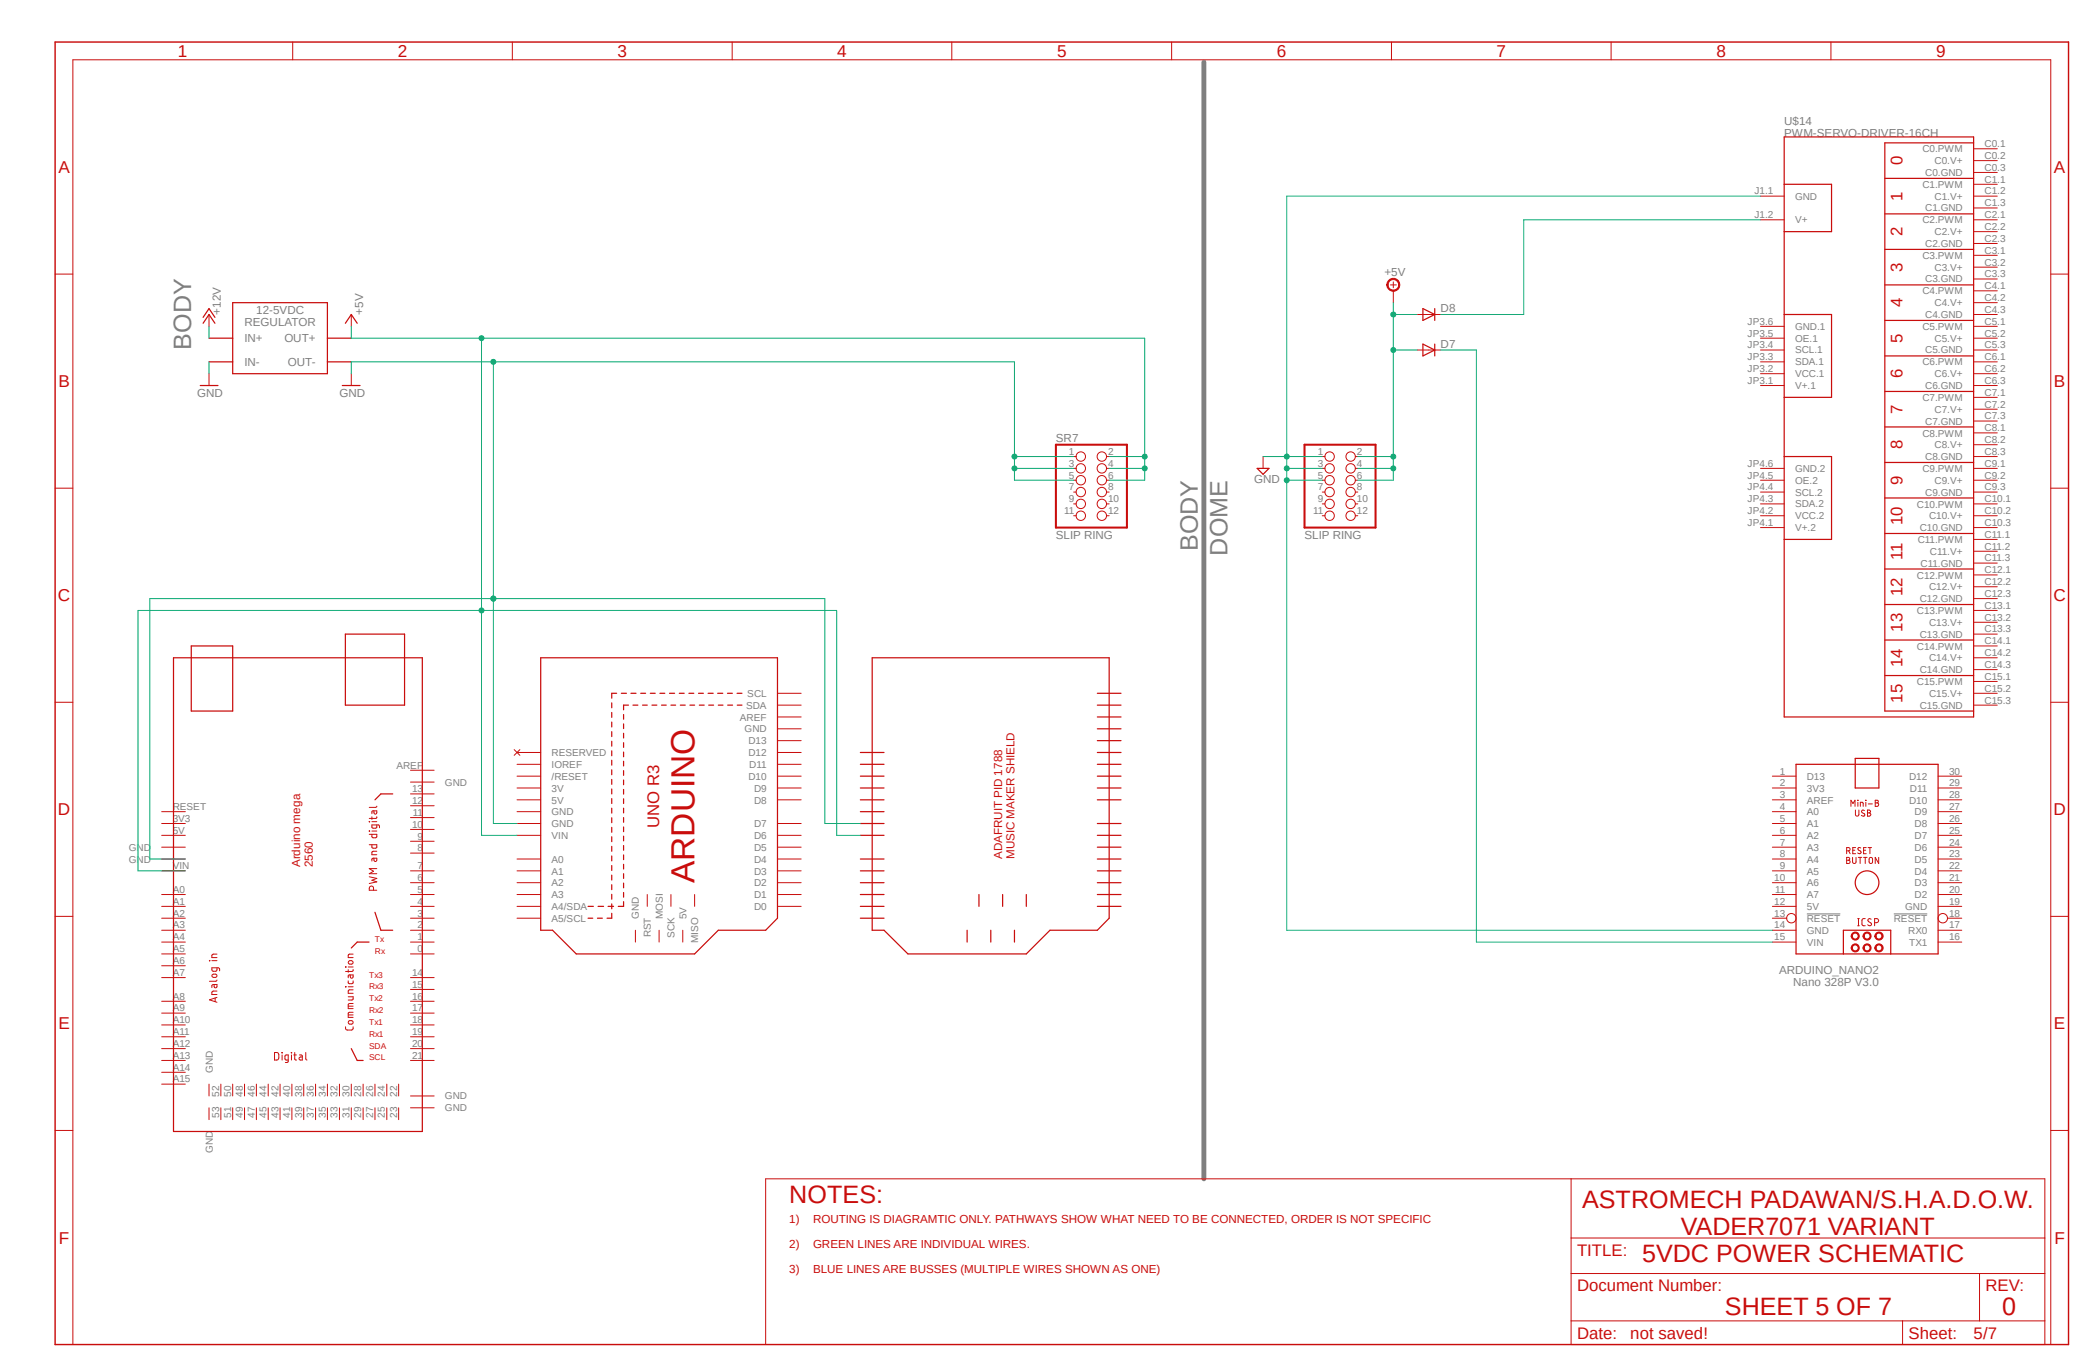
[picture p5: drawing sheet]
<svg xmlns="http://www.w3.org/2000/svg" width="432mm" height="279mm" viewBox="0 0 432 279" stroke-linecap="round" stroke-linejoin="round" font-family="sans-serif">
<path d="M10.9 8.4l418.4 271M429.3 8.4l-418.4 271" fill="none" stroke="#fff" stroke-width=".21"/>
<path d="M249.7 12.9v231.6" fill="none" stroke="#7f7f7f" stroke-width="1"/>
<path d="M374.7 189.6h7M392.8 189.6h6.9" fill="none" stroke="#7f7f7f" stroke-width=".21"/>
<g fill="none" stroke="#c90d0c" stroke-width=".25">
<path d="M43.3 70.1h5M43.3 75.1h5M48.3 62.8h19.6v14.7h-19.6zM67.9 70.1h5M67.9 75.1h5M180.9 136.4h49.1v54.1l-2.4 2.5h-9.8l-4.9 4.9h-24.6l-5-4.9h-2.4zM178.4 156.1h4.9M178.4 158.5h4.9M227.6 143.8h4.9M227.6 146.3h4.9M227.6 148.7h4.9M227.6 151.2h4.9"/>
<path d="M227.6 153.6h4.9M227.6 156.1h4.9M227.6 158.5h4.9M178.4 161h4.9M178.4 163.4h4.9M178.4 165.9h4.9M178.4 170.8h4.9M178.4 173.3h4.9M178.4 178.2h4.9M178.4 168.4h4.9M227.6 161h4.9M227.6 163.4h4.9"/>
<path d="M227.6 165.9h4.9M227.6 170.8h4.9M227.6 173.3h4.9M227.6 175.7h4.9M227.6 178.2h4.9M178.4 180.6h4.9M178.4 183.1h4.9M178.4 185.5h4.9M178.4 188h4.9M178.4 190.5h4.9M200.6 193v2.4M203 185.5v2.5"/>
<path d="M205.5 193v2.4M207.9 185.5v2.5M210.4 193v2.4M212.9 185.5v2.5M227.6 180.6h4.9M227.6 183.1h4.9M227.6 185.5h4.9M227.6 188h4.9"/>
</g>
<g fill="none" stroke="#c90d0c" stroke-width=".21">
<path d="M60.7 8.7v3.7M106.3 8.7v3.7M151.8 8.7v3.7M197.4 8.7v3.7M243 8.7v3.7M288.6 8.7v3.7M334.1 8.7v3.7M379.7 8.7v3.7M11.4 56.9h3.7M288.4 59.1h1.2M289 58.5v1.2M425.3 56.9h3.7"/>
<path d="M222.7 94.7h.5M222.7 97.2h.5M222.7 99.6h.5M229.5 94.7h.5M229.5 97.2h.5M229.5 99.6h.5M274.2 94.7h.6M274.2 97.2h.6M274.2 99.6h.6M281.1 94.7h.5M281.1 97.2h.5M281.1 99.6h.5"/>
<path d="M11.4 101.3h3.7M222.7 102.1h.5M222.7 104.5h.5M222.7 107h.5M229.5 102.1h.5M229.5 104.5h.5M229.5 107h.5M274.2 102.1h.6M274.2 104.5h.6M274.2 107h.6M281.1 102.1h.5M281.1 104.5h.5"/>
<path d="M281.1 107h.5M425.3 101.3h3.7M11.4 145.7h3.7M425.3 145.7h3.7M11.4 190.1h3.7M425.3 190.1h3.7M11.4 234.5h3.7M425.3 234.5h3.7M325.8 244.5v34.4h98.3v-34.4h-265.3v34.4M325.8 256.8h98.3M15.1 278.9v-266.5h410.2v266.5M325.8 264.2h98.3"/>
<path d="M325.8 274h98.3M394.6 274v4.9M410.5 264.2v9.8"/>
<circle cx="224.2" cy="99.6" r=".98"/>
<circle cx="224.2" cy="97.2" r=".98"/>
<circle cx="224.2" cy="94.7" r=".98"/>
<circle cx="228.5" cy="94.7" r=".98"/>
<circle cx="228.5" cy="99.6" r=".98"/>
<circle cx="228.5" cy="97.2" r=".98"/>
<circle cx="275.8" cy="97.2" r=".98"/>
<circle cx="275.8" cy="94.7" r=".98"/>
<circle cx="275.8" cy="99.6" r=".98"/>
<circle cx="280.1" cy="94.7" r=".98"/>
<circle cx="280.1" cy="99.6" r=".98"/>
<circle cx="280.1" cy="97.2" r=".98"/>
<circle cx="224.2" cy="102.1" r=".98"/>
<circle cx="224.2" cy="107" r=".98"/>
<circle cx="224.2" cy="104.5" r=".98"/>
<circle cx="228.5" cy="102.1" r=".98"/>
<circle cx="228.5" cy="104.5" r=".98"/>
<circle cx="228.5" cy="107" r=".98"/>
<circle cx="275.8" cy="104.5" r=".98"/>
<circle cx="275.8" cy="102.1" r=".98"/>
<circle cx="275.8" cy="107" r=".98"/>
<circle cx="280.1" cy="102.1" r=".98"/>
<circle cx="280.1" cy="104.5" r=".98"/>
<circle cx="280.1" cy="107" r=".98"/>
</g>
<path d="M11.4 8.7h417.6v270.2h-417.6z" fill="none" stroke="#c90d0c" stroke-width=".3"/>
<path d="M219 92.2h14.7v17.2h-14.7zM270.6 92.2h14.7v17.2h-14.7z" fill="none" stroke="#c90d0c" stroke-width=".42"/>
<path d="M288 58.2a1.35 1.35 0 0 1 2.1 .2 1.35 1.35 0 0 1-.8 2 1.35 1.35 0 0 1-1.7-1.3h.3a1.11 1.11 0 0 1 1.5-1.1 1.11 1.11 0 0 1 .4 1.8 1.11 1.11 0 0 1-1.8-.3l-.1-.4h-.3z" fill-rule="evenodd" fill="#c90d0c"/>
<g fill="none" stroke="#c90d0c" stroke-width=".21">
<path d="M409.3 30.9h4.9M409.3 33.3h4.9M409.3 35.8h4.9M409.3 38.2h4.9M288 58.2a1.35 1.35 0 0 1 2.1 .2 1.35 1.35 0 0 1-.8 2 1.35 1.35 0 0 1-1.7-1.3h.3a1.11 1.11 0 0 1 1.5-1.1 1.11 1.11 0 0 1 .4 1.8 1.11 1.11 0 0 1-1.8-.3l-.1-.4h-.3zM365.1 40.7h4.9M365.1 45.6h4.9M409.3 40.7h4.9M409.3 43.1h4.9M409.3 45.6h4.9M409.3 48h4.9M409.3 50.5h4.9"/>
<path d="M409.3 53h4.9M409.3 55.4h4.9M409.3 57.9h4.9M43.3 65.2v2.5M43.3 77.5v2.5M72.9 65.2v2.5M72.9 77.5v2.5M289 60.3v2.5M293.9 72.6h4.9M293.9 65.2h4.9M365.1 72.6h4.9M365.1 67.7h4.9"/>
<path d="M365.1 70.1h4.9M365.1 75.1h4.9M365.1 77.5h4.9M365.1 80h4.9M409.3 72.6h4.9M409.3 65.2h4.9M409.3 67.7h4.9M409.3 70.1h4.9M409.3 75.1h4.9M409.3 77.5h4.9M409.3 80h4.9M409.3 60.3h4.9"/>
<path d="M409.3 62.8h4.9M262 94.7v2.5M365.1 97.2h4.9M365.1 99.6h4.9M409.3 82.4h4.9M409.3 84.9h4.9M409.3 87.3h4.9M409.3 89.8h4.9M409.3 92.2h4.9M409.3 94.7h4.9M409.3 97.2h4.9M409.3 99.6h4.9"/>
<path d="M365.1 102.1h4.9M365.1 104.5h4.9M365.1 107h4.9M365.1 109.4h4.9M409.3 102.1h4.9M409.3 104.5h4.9M409.3 107h4.9M409.3 109.4h4.9M409.3 111.9h4.9M409.3 114.3h4.9M409.3 116.8h4.9M409.3 119.3h4.9"/>
<path d="M409.3 121.7h4.9M409.3 124.2h4.9M409.3 126.6h4.9M409.3 129.1h4.9M409.3 131.5h4.9M409.3 134h4.9M409.3 136.4h4.9M409.3 138.9h4.9M85.1 159.8h4.9M106.6 155.5l1.2 1.2M107.2 158.5h4.9M107.2 156.1h4.9"/>
<path d="M107.8 155.5l-1.2 1.2M161.2 158.5h5M161.2 156.1h5M161.2 153.6h5M161.2 151.2h5M161.2 148.7h5M161.2 143.8h5M161.2 146.3h5M409.3 143.8h4.9M409.3 146.3h4.9M409.3 141.4h4.9M33.5 178.2h4.9"/>
<path d="M33.5 175.7h4.9M33.5 173.3h4.9M33.5 170.8h4.9M33.5 168.4h4.9M76.6 175.2h1.5v.6l-.8 .1-.2-.1v-.6M76.6 173.1h1.5v.5l-.2 .2-.6-.1-.2-.6M76.6 170.4l.1 .1zM76.6 172.3l.1 .1zM77.1 169.4v.6M77.1 172.4h1M77.1 170.4h1M77.6 178v.6l.2 .1 .3-.1v-.6h-.7l-.3 .1v.5"/>
<path d="M77.6 168.2v.5l.2 .2 .3-.2v-.5h-.8l-.2 .6M78.1 176.6h-.7l-.3 .2v.5h1M78.1 171.1v.6h-.1h-.9v-.6h1.5l.1 .6M78.1 169.4l-.1 .4h-1.4M78.1 167.2l-.2 .3h-1.3M85.1 162.2h4.9M85.1 164.7h4.9M85.1 167.1h4.9M85.1 169.6h4.9M85.1 172h4.9M85.1 174.5h4.9M85.1 177h4.9"/>
<path d="M107.2 178.2h4.9M107.2 173.3h4.9M107.2 170.8h4.9M107.2 168.4h4.9M107.2 165.9h4.9M107.2 163.4h4.9M107.2 161h4.9M161.2 178.2h5M161.2 175.7h5M161.2 173.3h5M161.2 170.8h5M161.2 165.9h5"/>
<path d="M161.2 163.4h5M161.2 161h5M367.6 178.2h4.9M367.6 175.7h4.9M367.6 173.3h4.9M367.6 170.8h4.9M367.6 168.4h4.9M367.6 165.9h4.9M367.6 163.4h4.9M367.6 161h4.9M383 176.5h.4a.34 .34 0 0 0 .3-.4 .34 .34 0 0 0-.3-.3h-.4v1.3M383 177.8h.4l.2 .3-.2 .3a.34 .34 0 0 1 .3 .4 .34 .34 0 0 1-.3 .3h-.4z"/>
<path d="M383 178.4h.4M383.4 176.5l.3 .6M383.9 167.3v-1.3l.4 .7 .4-.7v1.3M384.2 177.8l.1 1.1a.37 .37 0 0 0 .4 .2 .37 .37 0 0 0 .2-.3v-1M384.3 176.4h.4M384.8 168l.1 1.1a.37 .37 0 0 0 .4 .2 .37 .37 0 0 0 .2-.3v-1M384.9 175.8h-.6v1.3h.6M385.4 166h.1M385.3 166.4v.9M385.4 177.8h.7M385.8 177.8v1.3M385.8 167.3v-.9l.5 .1 .1 .8"/>
<path d="M385.9 175.9l-.5-.1-.1 .3 .7 .6v.2l-.3 .2-.4-.2M386.5 176.4h.4M386.5 177.8h.7M386.7 168.1h-.5l-.1 .2 .1 .3 .5 .3v.3l-.2 .1-.5-.2M386.8 177.8v1.3M386.9 166h.1M387 166.4v.9M387.1 175.8h-.6v1.3h.6M387.3 168h.3l.3 .2v.2l-.3 .2a.34 .34 0 0 1 .4 .4 .34 .34 0 0 1-.4 .3h-.3zM387.3 168.6h.3M387.4 175.8h.8M387.5 166.8h.8"/>
<path d="M387.8 177.9l.5 .1a.98 .98 0 0 1-.1 1.1h-.4a.98 .98 0 0 1-.1-1.1zM387.8 175.8v1.3M388.9 166h.6l.1 .3-.3 .2a.36 .36 0 0 1 .3 .4 .36 .36 0 0 1-.3 .4h-.4zM388.9 166.5h.4M389.6 177.8v1.3l-.7-1.3v1.3M402 178.2h4.9M402 175.7h4.9M402 173.3h4.9M402 170.8h4.9M402 168.4h4.9M402 165.9h4.9M402 163.4h4.9"/>
<path d="M402 161h4.9M33.5 180.6h4.9M33.5 185.5h4.9M33.5 188h4.9M33.5 190.5h4.9M33.5 193h4.9M33.5 195.4h4.9M33.5 197.9h4.9M43.4 199.2l.1 .1zM43.9 199.3h1.1M45 197.9h-.8l-.3 .3v.4h1.1M72.3 199.5a.58 .58 0 0 1 .9 0 .34 .34 0 0 1-.3 .5h-.3a.34 .34 0 0 1-.3-.5z"/>
<path d="M73.2 197.9h-.7l-.3 .3v.4h1M76.6 181.9l1.5 .3-1 .4 1 .3-1.5 .4M77.5 184.7v-.5a.44 .44 0 0 0-.3-.4 .44 .44 0 0 0-.5 .2l-.1 .7h1.5M78.1 180.2h-1.5l.9 .5-.9 .5h1.5M85.1 180.6h4.9M85.1 183.1h4.9M85.1 185.5h4.9M85.1 188h4.9M85.1 190.5h4.9M85.1 193h4.9M85.1 195.4h4.9M85.1 197.9h4.9"/>
<path d="M107.2 180.6h4.9M107.2 183.1h4.9M107.2 185.5h4.9M107.2 188h4.9M107.2 190.5h4.9M131.8 193v2.4M134.2 185.5v2.5M136.7 193v2.4M139.1 185.5v2.5M141.6 193v2.4M144.1 185.5v2.5M161.2 180.6h5"/>
<path d="M161.2 183.1h5M161.2 185.5h5M161.2 188h5M367.6 180.6h4.9M367.6 183.1h4.9M367.6 185.5h4.9M367.6 188h4.9M367.6 190.5h3M367.6 193h4.9M367.6 195.4h4.9M385.3 192h.3M385.3 190.5h.3"/>
<path d="M385.4 190.5v1.5M386.8 190.5l-.5 .1-.1 .3v1l.6 .1M388.1 190.7l-.2-.1a.34 .34 0 0 0-.5 .1 .34 .34 0 0 0 .2 .5l.4 .2a.31 .31 0 0 1 .1 .4 .31 .31 0 0 1-.3 .2l-.5-.2M388.8 191.4h.4a.42 .42 0 0 0 .4-.4 .42 .42 0 0 0-.4-.5h-.4v1.5M402 180.6h4.9M402 183.1h4.9M402 185.5h4.9M402 188h4.9M402 193h4.9M402 195.4h4.9M403.9 190.5h3M33.5 202.8h4.9"/>
<path d="M33.5 207.7h4.9M33.5 210.1h4.9M33.5 212.6h4.9M33.5 215.1h4.9M33.5 217.5h4.9M33.5 220h4.9M33.5 200.3h4.9M44 202.2l.7-.1a.34 .34 0 0 1 .3 .3 .34 .34 0 0 1-.3 .3h-.5l-.2-.1zM44.4 204.2v.6h.6v-.6h-.8l-.2 .1-.1 .6M44.6 207v.8M45 205.6h-.8l-.3 .2v.5h1.1M45 203.3l-.3 .2h-1.3"/>
<path d="M45 200.7l-.1 .7-.7 .1-.2-.2-.1-.6h1.4l.2 .2 .1 .5M45 206.9l-1.6 .5 1.6 .5M56.9 218.3l.7 .1 .1 .1 .1 1-.2 .3-.7 .1zM58.5 218.3v.1zM58.5 218.8v1.1M59.8 219.9l-.7-.1v-.7l.1-.2 .6-.1v1.3l-.1 .2-.5 .1M60.4 218.3l.1 .1zM60.5 218.8v1.1M60.9 218.8h.6M61.1 218.3v1.5l.4 .1M62.1 218.8l.6 .1v1l-.6-.1-.1-.3 .3-.3h.4M63.4 218.3v1.3l.3 .3"/>
<path d="M71.7 213v.5l.4 .2 1-.1 .1-.6M71.7 200.5l.1 .1zM71.7 204.6l.1 .1zM72.2 206.8h1v.5l-1 .1M72.2 203.5v.4l.3 .1 .7-.1v-.4M72.2 201.1v.6M72.2 210.5h1M72.2 208.7h1M72.2 204.7h1M72.2 200.6h1M72.3 211.9l.3-.2 .5 .1a.37 .37 0 0 1 .1 .4 .37 .37 0 0 1-.3 .2h-.5zM72.6 202.2l.1 .6 .2 .1 .3-.1v-.6h-.9l-.1 .6"/>
<path d="M73.2 210l-1 .1v.9h1M73.2 208.2h-.7l-.3 .1v.9h1M73.2 205.3h-.7l-.3 .3v.4h1M73.2 201.1v.3l-.2 .1h-1.3M85.1 202.8h4.9M85.1 205.2h4.9M85.1 207.7h4.9M85.1 210.1h4.9M85.1 212.6h4.9M85.1 215.1h4.9M85.1 217.5h4.9M85.1 220h4.9"/>
<path d="M33.5 224.9h4.9M33.5 222.4h4.9M43.3 224.9v2.4M43.3 229.8v2.4M45.8 224.9v2.4M45.8 229.8v2.4M48.3 224.9v2.4M48.3 229.8v2.4M50.7 224.9v2.4M50.7 229.8v2.4M53.2 224.9v2.4M53.2 229.8v2.4"/>
<path d="M55.6 224.9v2.4M55.6 229.8v2.4M58.1 224.9v2.4M58.1 229.8v2.4M60.5 224.9v2.4M60.5 229.8v2.4M63 224.9v2.4M63 229.8v2.4M65.4 224.9v2.4M65.4 229.8v2.4M67.9 224.9v2.4M67.9 229.8v2.4"/>
<path d="M70.4 224.9v2.4M70.4 229.8v2.4M72.9 224.9v2.4M72.9 229.8v2.4M75.3 224.9v2.4M75.3 229.8v2.4M77.8 224.9v2.4M77.8 229.8v2.4M80.2 224.9v2.4M80.2 229.8v2.4M82.7 224.9v2.4M82.7 229.8v2.4"/>
<path d="M85.1 227.3h4.9M85.1 229.8h4.9"/>
<circle cx="371.5" cy="190.5" r=".98"/>
<circle cx="402.9" cy="190.5" r=".98"/>
</g>
<g fill="none" stroke="#c90d0c" stroke-width=".25">
<path d="M370 28.4h39.3v120.3h-39.3zM370 38.2h9.9v9.8h-9.9M390.9 37h18.4M409.3 29.6h-18.4v117.9h18.4M390.9 44.4h18.4M390.9 51.7h18.4M390.9 59.1h18.4M41.5 80h3.7M42.1 67.1l1.2-1.9 1.3 1.9M42.1 65.8l1.2-1.8 1.3 1.8M71 80h3.7M71.6 67.1l1.3-1.9 1.2 1.9"/>
<path d="M295.1 71.4l2.5 1.2-2.5 1.2zM295.1 64l2.5 1.2-2.5 1.3zM297.6 64v2.5M297.6 71.4v2.4M370 65.2h9.9v17.2h-9.9M390.9 66.5h18.4M390.9 73.8h18.4M260.7 97.2h2.5l-1.2 1.2zM370 94.7h9.9v17.2h-9.9M390.9 81.2h18.4M390.9 88.6h18.4M390.9 95.9h18.4"/>
<path d="M390.9 103.3h18.4M390.9 110.7h18.4M390.9 118h18.4M36 136.4h51.6v98.3h-51.6zM39.7 134h8.6v13.5h-8.6zM71.6 131.5h12.3v14.8h-12.3zM112.1 136.4h49.1v54.1l-2.4 2.5h-9.8l-4.9 4.9h-24.6l-4.9-4.9h-2.5zM390.9 125.4h18.4M390.9 132.8h18.4M126.9 145.8v1M126.9 147.8v1M126.9 149.8v1"/>
<path d="M126.9 151.8v1M126.9 153.8v1M126.9 155.7v1.1M126.9 157.7v1M126.9 159.7v1M127.9 143.8h-1v1M128.9 143.8h1M129.3 148.2v1M129.3 150.2v.9M129.3 152.1v1M129.3 154.1v.9M129.3 156v1"/>
<path d="M129.3 157.9v1M129.3 159.9v.9M130.3 146.3h-1v.9M130.9 143.8h1M131.3 146.3h1M132.9 143.8h1M133.3 146.3h.9M134.9 143.8h1M135.2 146.3h1M136.9 143.8h1M137.2 146.3h1M138.9 143.8h1"/>
<path d="M139.1 146.3h1M140.9 143.8h1M141.1 146.3h1M142.9 143.8h1M143.1 146.3h1M144.9 143.8h1M145 146.3h1M146.9 143.8h1M147 146.3h1M148.8 143.8h1.1M149 146.3h.9M150.9 143.8h1"/>
<path d="M150.9 146.3h1M152.9 143.8h1M152.9 146.3h1M372.5 158.5h29.5v39.4h-29.5zM384.8 157.3h4.9v6.1h-4.9zM390.9 140.1h18.4M81.4 164.7h-2.4l-1.2 1.2M126.9 161.7v1M126.9 163.7v1M126.9 165.7v1M126.9 167.6v1.1M126.9 169.6v1"/>
<path d="M126.9 171.6v1M126.9 173.6v1M126.9 175.6v1M126.9 177.5v1.1M126.9 179.5v1.1M129.3 161.8v1M129.3 163.7v1M129.3 165.7v1M129.3 167.6v1M129.3 169.6v1M129.3 171.5v1M129.3 173.4v1"/>
<path d="M129.3 175.4v1M129.3 177.3v1M129.3 179.3v1M76.5 195.4h-2.4l-1.2 1.2M77.8 189.2l1.2 3.8h2.4M122 190.5h.9M122 188h1.1M123.9 190.5h1M124 188h1.2M126.1 188h1.2M126.9 181.5v1M126.9 183.5v1"/>
<path d="M126.9 185.5v1M126.9 187.5v1M126.9 189.4v1.1h-1M129.3 181.2v1M129.3 183.2v1M129.3 185.1v1M129.3 187v1h-1.1M382.3 197.9v-4.9h9.8v4.9M72.9 217.5l1.2 2.5h1.2"/>
<circle cx="387.2" cy="183.1" r="2.46"/>
</g>
<path d="M389.2 193.5a.86 .86 0 0 1 1.3 .3 .86 .86 0 0 1-.6 1.2 .86 .86 0 0 1-1.1-.8h.3a.62 .62 0 0 1 .9-.6 .62 .62 0 0 1 .1 1.1 .62 .62 0 0 1-1-.3v-.2h-.3z" fill-rule="evenodd" fill="#c90d0c"/>
<path d="M389.2 193.5a.86 .86 0 0 1 1.3 .3 .86 .86 0 0 1-.6 1.2 .86 .86 0 0 1-1.1-.8h.3a.62 .62 0 0 1 .9-.6 .62 .62 0 0 1 .1 1.1 .62 .62 0 0 1-1-.3v-.2h-.3z" fill="none" stroke="#c90d0c" stroke-width=".21"/>
<path d="M386.7 196a.84 .84 0 0 1 1.3 .3 .84 .84 0 0 1-.6 1.2 .84 .84 0 0 1-1-.9h.2a.62 .62 0 0 1 .9-.5 .62 .62 0 0 1 .2 1 .62 .62 0 0 1-1-.2l-.1-.3h-.2z" fill-rule="evenodd" fill="#c90d0c"/>
<path d="M386.7 196a.84 .84 0 0 1 1.3 .3 .84 .84 0 0 1-.6 1.2 .84 .84 0 0 1-1-.9h.2a.62 .62 0 0 1 .9-.5 .62 .62 0 0 1 .2 1 .62 .62 0 0 1-1-.2l-.1-.3h-.2z" fill="none" stroke="#c90d0c" stroke-width=".21"/>
<path d="M384.3 196a.84 .84 0 0 1 1.2 .3 .84 .84 0 0 1-.6 1.2 .84 .84 0 0 1-1-.9h.3a.62 .62 0 0 1 .8-.5 .62 .62 0 0 1 .2 1 .62 .62 0 0 1-1-.2v-.3h-.3z" fill-rule="evenodd" fill="#c90d0c"/>
<path d="M384.3 196a.84 .84 0 0 1 1.2 .3 .84 .84 0 0 1-.6 1.2 .84 .84 0 0 1-1-.9h.3a.62 .62 0 0 1 .8-.5 .62 .62 0 0 1 .2 1 .62 .62 0 0 1-1-.2v-.3h-.3z" fill="none" stroke="#c90d0c" stroke-width=".21"/>
<path d="M389.2 196a.86 .86 0 0 1 1.3 .3 .86 .86 0 0 1-.6 1.2 .86 .86 0 0 1-1.1-.9h.3a.62 .62 0 0 1 .9-.5 .62 .62 0 0 1 .1 1 .62 .62 0 0 1-1-.2v-.3h-.3z" fill-rule="evenodd" fill="#c90d0c"/>
<path d="M389.2 196a.86 .86 0 0 1 1.3 .3 .86 .86 0 0 1-.6 1.2 .86 .86 0 0 1-1.1-.9h.3a.62 .62 0 0 1 .9-.5 .62 .62 0 0 1 .1 1 .62 .62 0 0 1-1-.2v-.3h-.3z" fill="none" stroke="#c90d0c" stroke-width=".21"/>
<path d="M384.3 193.5a.84 .84 0 0 1 1.2 .3 .84 .84 0 0 1-.6 1.2 .84 .84 0 0 1-1-.8h.3a.62 .62 0 0 1 .8-.6 .62 .62 0 0 1 .2 1.1 .62 .62 0 0 1-1-.3v-.2h-.3z" fill-rule="evenodd" fill="#c90d0c"/>
<path d="M384.3 193.5a.84 .84 0 0 1 1.2 .3 .84 .84 0 0 1-.6 1.2 .84 .84 0 0 1-1-.8h.3a.62 .62 0 0 1 .8-.6 .62 .62 0 0 1 .2 1.1 .62 .62 0 0 1-1-.3v-.2h-.3z" fill="none" stroke="#c90d0c" stroke-width=".21"/>
<path d="M386.7 193.5a.84 .84 0 0 1 1.3 .3 .84 .84 0 0 1-.6 1.2 .84 .84 0 0 1-1-.8h.2a.62 .62 0 0 1 .9-.6 .62 .62 0 0 1 .2 1.1 .62 .62 0 0 1-1-.3l-.1-.2h-.2z" fill-rule="evenodd" fill="#c90d0c"/>
<path d="M386.7 193.5a.84 .84 0 0 1 1.3 .3 .84 .84 0 0 1-.6 1.2 .84 .84 0 0 1-1-.8h.2a.62 .62 0 0 1 .9-.6 .62 .62 0 0 1 .2 1.1 .62 .62 0 0 1-1-.3l-.1-.2h-.2z" fill="none" stroke="#c90d0c" stroke-width=".21"/>
<path d="M266.9 97.2h7.3M274.2 94.7h-7.3v4.9h7.3" fill="none" stroke="#0dab76" stroke-width=".21"/>
<circle cx="266.9" cy="97.2" r=".51" fill="#0dab76"/>
<g fill="none" stroke="#0dab76" stroke-width=".21">
<path d="M262 94.7h4.9"/>
<circle cx="266.9" cy="97.2" r=".51"/>
</g>
<circle cx="266.9" cy="94.7" r=".51" fill="#0dab76"/>
<g fill="none" stroke="#0dab76" stroke-width=".21">
<path d="M365.1 40.7h-98.2v54M266.9 99.6v93.4h100.7"/>
<circle cx="266.9" cy="94.7" r=".51"/>
</g>
<circle cx="266.9" cy="99.6" r=".51" fill="#0dab76"/>
<g fill="none" stroke="#0dab76" stroke-width=".21">
<path d="M43.3 75.1v2.4M72.9 75.1v2.4M210.4 97.2h12.3M222.7 94.7h-12.3v4.9h12.3"/>
<circle cx="266.9" cy="99.6" r=".51"/>
</g>
<circle cx="210.4" cy="97.2" r=".51" fill="#0dab76"/>
<g fill="none" stroke="#0dab76" stroke-width=".21">
<path d="M72.9 75.1h137.5v19.6"/>
<circle cx="210.4" cy="97.2" r=".51"/>
</g>
<circle cx="210.4" cy="94.7" r=".51" fill="#0dab76"/>
<g fill="none" stroke="#0dab76" stroke-width=".21">
<path d="M102.3 75.1v49.1M31.1 124.2h140v46.6h7.3"/>
<circle cx="210.4" cy="94.7" r=".51"/>
</g>
<circle cx="102.3" cy="124.2" r=".51" fill="#0dab76"/>
<circle cx="102.3" cy="124.2" r=".51" fill="none" stroke="#0dab76" stroke-width=".21"/>
<circle cx="102.3" cy="75.1" r=".51" fill="#0dab76"/>
<g fill="none" stroke="#0dab76" stroke-width=".21">
<path d="M102.3 124.2v46.6h4.9"/>
<circle cx="102.3" cy="75.1" r=".51"/>
</g>
<circle cx="102.3" cy="124.2" r=".51" fill="#0dab76"/>
<g fill="none" stroke="#0dab76" stroke-width=".21">
<path d="M289 62.8v36.8h-7.4M281.6 97.2h7.4M31.1 124.2v54h7.3"/>
<circle cx="102.3" cy="124.2" r=".51"/>
</g>
<circle cx="289" cy="97.2" r=".51" fill="#0dab76"/>
<g fill="none" stroke="#0dab76" stroke-width=".21">
<path d="M281.6 94.7h7.4"/>
<circle cx="289" cy="97.2" r=".51"/>
</g>
<circle cx="289" cy="94.7" r=".51" fill="#0dab76"/>
<circle cx="289" cy="94.7" r=".51" fill="none" stroke="#0dab76" stroke-width=".21"/>
<circle cx="289" cy="72.6" r=".51" fill="#0dab76"/>
<g fill="none" stroke="#0dab76" stroke-width=".21">
<path d="M289 65.2h4.9"/>
<circle cx="289" cy="72.6" r=".51"/>
</g>
<circle cx="289" cy="65.2" r=".51" fill="#0dab76"/>
<g fill="none" stroke="#0dab76" stroke-width=".21">
<path d="M72.9 67.7v2.4h27v103.2h7.3M289 72.6h4.9M28.6 126.6h71.3"/>
<circle cx="289" cy="65.2" r=".51"/>
</g>
<circle cx="99.9" cy="126.6" r=".51" fill="#0dab76"/>
<g fill="none" stroke="#0dab76" stroke-width=".21">
<path d="M230 97.2h7.4v2.4h-7.4"/>
<circle cx="99.9" cy="126.6" r=".51"/>
</g>
<circle cx="237.4" cy="97.2" r=".51" fill="#0dab76"/>
<g fill="none" stroke="#0dab76" stroke-width=".21">
<path d="M230 94.7h7.4v2.5"/>
<circle cx="237.4" cy="97.2" r=".51"/>
</g>
<circle cx="237.4" cy="94.7" r=".51" fill="#0dab76"/>
<g fill="none" stroke="#0dab76" stroke-width=".21">
<path d="M99.9 70.1h137.5v24.6"/>
<circle cx="237.4" cy="94.7" r=".51"/>
</g>
<circle cx="99.9" cy="70.1" r=".51" fill="#0dab76"/>
<g fill="none" stroke="#0dab76" stroke-width=".21">
<path d="M365.1 45.6h-49.1v19.6h-17.2M43.3 67.7v2.4M298.8 72.6h7.4v122.8h61.4M28.6 126.6v54h9.8M99.9 126.6h73.6v46.7h4.9"/>
<circle cx="99.9" cy="70.1" r=".51"/>
</g>
<text font-size="6.9" fill="#c90d0c" x="144.1" y="183.1" transform="rotate(-90 144.1 183.1)">ARDUINO</text>
<g font-size="5.2" fill="#7f7f7f">
<text x="39.7" y="72.6" transform="rotate(-90 39.7 72.6)">BODY</text>
<text x="248.5" y="114.3" transform="rotate(-90 248.5 114.3)">BODY</text>
<text x="254.6" y="115.2" transform="rotate(-90 254.6 115.2)">DOME</text>
</g>
<g font-size="5.2" fill="#c90d0c">
<text x="163.7" y="249.4">NOTES:</text>
<text x="328.1" y="250.7">ASTROMECH PADAWAN/S.H.A.D.O.W.</text>
<text x="348.6" y="256.2">VADER7071 VARIANT</text>
<text x="340.6" y="261.7">5VDC POWER SCHEMATIC</text>
<text x="357.8" y="272.8">SHEET 5 OF 7</text>
<text x="415.2" y="272.8">0</text>
</g>
<g font-size="3.6" fill="#c90d0c">
<text x="36.9" y="11.9">1</text>
<text x="82.5" y="11.9">2</text>
<text x="128.1" y="11.9">3</text>
<text x="173.7" y="11.9">4</text>
<text x="219.2" y="11.9">5</text>
<text x="264.8" y="11.9">6</text>
<text x="310.4" y="11.9">7</text>
<text x="356" y="11.9">8</text>
<text x="401.5" y="11.9">9</text>
<text x="12.1" y="35.9">A</text>
<text x="426" y="35.9">A</text>
<text x="12.1" y="80.3">B</text>
<text x="426" y="80.3">B</text>
<text x="12" y="124.7">C</text>
<text x="425.9" y="124.7">C</text>
<text x="12" y="169.1">D</text>
<text x="425.9" y="169.1">D</text>
<text x="12.1" y="213.5">E</text>
<text x="426" y="213.5">E</text>
<text x="12.2" y="257.9">F</text>
<text x="426.1" y="257.9">F</text>
</g>
<g font-size="3.5" fill="#c90d0c">
<text x="394.6" y="34.3" transform="rotate(-90 394.6 34.3)">0</text>
<text x="394.6" y="41.7" transform="rotate(-90 394.6 41.7)">1</text>
<text x="394.6" y="49" transform="rotate(-90 394.6 49)">2</text>
<text x="394.6" y="56.4" transform="rotate(-90 394.6 56.4)">3</text>
<text x="394.6" y="63.8" transform="rotate(-90 394.6 63.8)">4</text>
<text x="394.6" y="71.1" transform="rotate(-90 394.6 71.1)">5</text>
<text x="394.6" y="78.5" transform="rotate(-90 394.6 78.5)">6</text>
<text x="394.6" y="85.9" transform="rotate(-90 394.6 85.9)">7</text>
<text x="394.6" y="93.2" transform="rotate(-90 394.6 93.2)">8</text>
<text x="394.6" y="100.6" transform="rotate(-90 394.6 100.6)">9</text>
<text x="394.6" y="108.9" transform="rotate(-90 394.6 108.9)">10</text>
<text x="394.6" y="116.2" transform="rotate(-90 394.6 116.2)">11</text>
<text x="394.6" y="123.7" transform="rotate(-90 394.6 123.7)">12</text>
<text x="394.6" y="131" transform="rotate(-90 394.6 131)">13</text>
<text x="394.6" y="138.4" transform="rotate(-90 394.6 138.4)">14</text>
<text x="394.6" y="145.8" transform="rotate(-90 394.6 145.8)">15</text>
<text x="136.7" y="171.7" transform="rotate(-90 136.7 171.7)">UNO R3</text>
<text x="327.1" y="260.5">TITLE:</text>
<text x="327.1" y="267.8">Document Number:</text>
<text x="411.8" y="267.8">REV:</text>
<text x="327.1" y="277.7">Date:</text>
<text x="338.1" y="277.7">not saved!</text>
<text x="395.8" y="277.7">Sheet:</text>
<text x="409.3" y="277.7">5/7</text>
</g>
<g font-size="2.4" fill="#7f7f7f">
<text x="370" y="26">U$14</text>
<text x="370" y="28.4">PWM-SERVO-DRIVER-16CH</text>
<text x="287.1" y="57.2">+5V</text>
<text x="45.8" y="65.2" transform="rotate(-90 45.8 65.2)">+12V</text>
<text x="53.1" y="65.1">12-5VDC</text>
<text x="75.3" y="65.2" transform="rotate(-90 75.3 65.2)">+5V</text>
<text x="298.8" y="64.8">D8</text>
<text x="50.7" y="67.7">REGULATOR</text>
<text x="50.7" y="71">IN+</text>
<text x="59" y="71">OUT+</text>
<text x="50.7" y="75.9">IN-</text>
<text x="59.7" y="75.9">OUT-</text>
<text x="298.8" y="72.1">D7</text>
<text x="40.9" y="82.4">GND</text>
<text x="70.4" y="82.4">GND</text>
<text x="219" y="91.6">SR7</text>
<text x="260.1" y="100.2">GND</text>
<text x="219" y="111.9">SLIP RING</text>
<text x="270.6" y="111.9">SLIP RING</text>
<text x="369" y="202.1">ARDUINO_NANO2</text>
<text x="371.9" y="204.5">Nano 328P V3.0</text>
</g>
<g font-size="2.4" fill="#c90d0c">
<text x="62.3" y="179.9" transform="rotate(-90 62.3 179.9)">Arduino mega</text>
<text x="64.9" y="179.9" transform="rotate(-90 64.9 179.9)">2560</text>
<text x="207.8" y="178.2" transform="rotate(-90 207.8 178.2)">ADAFRUIT PID 1788</text>
<text x="210.4" y="178.2" transform="rotate(-90 210.4 178.2)">MUSIC MAKER SHIELD</text>
<text x="163.7" y="253.6">1)</text>
<text x="168.6" y="253.6">ROUTING IS DIAGRAMTIC ONLY. PATHWAYS SHOW WHAT NEED TO BE CONNECTED, ORDER IS NOT SPECIFIC</text>
<text x="163.7" y="258.8">2)</text>
<text x="163.7" y="263.9">3)</text>
<text x="168.6" y="258.8">GREEN LINES ARE INDIVIDUAL WIRES.</text>
<text x="168.6" y="263.9">BLUE LINES ARE BUSSES (MULTIPLE WIRES SHOWN AS ONE)</text>
</g>
<g font-size="2.1" fill="#7f7f7f">
<text x="398.7" y="31.6">C0.PWM</text>
<text x="401.2" y="34">C0.V+</text>
<text x="411.6" y="30.5">C0.1</text>
<text x="411.6" y="33">C0.2</text>
<text x="411.6" y="35.4">C0.3</text>
<text x="363.9" y="40.3">J1.1</text>
<text x="372.3" y="41.4">GND</text>
<text x="398.7" y="38.9">C1.PWM</text>
<text x="399.3" y="36.5">C0.GND</text>
<text x="401.2" y="41.4">C1.V+</text>
<text x="411.6" y="37.9">C1.1</text>
<text x="411.6" y="40.3">C1.2</text>
<text x="363.9" y="45.3">J1.2</text>
<text x="372.3" y="46.3">V+</text>
<text x="398.7" y="46.3">C2.PWM</text>
<text x="399.3" y="43.9">C1.GND</text>
<text x="411.6" y="42.8">C1.3</text>
<text x="411.6" y="45.3">C2.1</text>
<text x="411.6" y="47.7">C2.2</text>
<text x="398.7" y="53.7">C3.PWM</text>
<text x="399.3" y="51.2">C2.GND</text>
<text x="401.2" y="48.8">C2.V+</text>
<text x="411.6" y="50.2">C2.3</text>
<text x="411.6" y="52.6">C3.1</text>
<text x="399.3" y="58.6">C3.GND</text>
<text x="401.2" y="56.1">C3.V+</text>
<text x="411.6" y="55.1">C3.2</text>
<text x="411.6" y="57.5">C3.3</text>
<text x="411.6" y="60">C4.1</text>
<text x="398.7" y="61">C4.PWM</text>
<text x="399.3" y="66">C4.GND</text>
<text x="401.2" y="63.5">C4.V+</text>
<text x="411.6" y="62.4">C4.2</text>
<text x="411.6" y="64.9">C4.3</text>
<text x="362.5" y="67.4">JP3.6</text>
<text x="362.5" y="69.8">JP3.5</text>
<text x="372.3" y="68.4">GND.1</text>
<text x="372.3" y="70.9">OE.1</text>
<text x="398.7" y="68.4">C5.PWM</text>
<text x="401.2" y="70.9">C5.V+</text>
<text x="411.6" y="67.4">C5.1</text>
<text x="411.6" y="69.8">C5.2</text>
<text x="362.5" y="72.3">JP3.4</text>
<text x="362.5" y="74.7">JP3.3</text>
<text x="362.5" y="77.2">JP3.2</text>
<text x="372.3" y="73.3">SCL.1</text>
<text x="372.3" y="75.8">SDA.1</text>
<text x="398.7" y="75.8">C6.PWM</text>
<text x="399.3" y="73.3">C5.GND</text>
<text x="411.6" y="72.3">C5.3</text>
<text x="411.6" y="74.7">C6.1</text>
<text x="411.6" y="77.2">C6.2</text>
<text x="362.5" y="79.6">JP3.1</text>
<text x="372.3" y="78.2">VCC.1</text>
<text x="372.3" y="80.7">V+.1</text>
<text x="398.7" y="83.2">C7.PWM</text>
<text x="399.3" y="80.7">C6.GND</text>
<text x="401.2" y="78.2">C6.V+</text>
<text x="411.6" y="79.6">C6.3</text>
<text x="411.6" y="82.1">C7.1</text>
<text x="399.3" y="88.1">C7.GND</text>
<text x="401.2" y="85.6">C7.V+</text>
<text x="411.6" y="84.5">C7.2</text>
<text x="411.6" y="87">C7.3</text>
<text x="411.6" y="89.5">C8.1</text>
<text x="221.7" y="94.4">1</text>
<text x="229.8" y="94.4">2</text>
<text x="273.3" y="94.4">1</text>
<text x="281.4" y="94.4">2</text>
<text x="398.7" y="90.6">C8.PWM</text>
<text x="399.3" y="95.5">C8.GND</text>
<text x="401.2" y="93">C8.V+</text>
<text x="411.6" y="91.9">C8.2</text>
<text x="411.6" y="94.4">C8.3</text>
<text x="221.7" y="96.8">3</text>
<text x="221.7" y="99.3">5</text>
<text x="221.7" y="101.7">7</text>
<text x="229.8" y="96.8">4</text>
<text x="229.8" y="99.3">6</text>
<text x="229.8" y="101.7">8</text>
<text x="273.3" y="96.8">3</text>
<text x="273.3" y="99.3">5</text>
<text x="273.3" y="101.7">7</text>
<text x="281.4" y="96.8">4</text>
<text x="281.4" y="99.3">6</text>
<text x="281.4" y="101.7">8</text>
<text x="362.5" y="96.8">JP4.6</text>
<text x="362.5" y="99.3">JP4.5</text>
<text x="362.5" y="101.7">JP4.4</text>
<text x="372.3" y="97.9">GND.2</text>
<text x="372.3" y="100.3">OE.2</text>
<text x="398.7" y="97.9">C9.PWM</text>
<text x="401.2" y="100.4">C9.V+</text>
<text x="411.6" y="96.8">C9.1</text>
<text x="411.6" y="99.3">C9.2</text>
<text x="411.6" y="101.7">C9.3</text>
<text x="220.7" y="106.6">11</text>
<text x="221.7" y="104.2">9</text>
<text x="229.8" y="104.2">10</text>
<text x="229.8" y="106.6">12</text>
<text x="272.3" y="106.6">11</text>
<text x="273.3" y="104.2">9</text>
<text x="281.4" y="104.2">10</text>
<text x="281.4" y="106.6">12</text>
<text x="362.5" y="104.2">JP4.3</text>
<text x="362.5" y="106.6">JP4.2</text>
<text x="372.3" y="102.8">SCL.2</text>
<text x="372.3" y="105.2">SDA.2</text>
<text x="372.3" y="107.7">VCC.2</text>
<text x="397.6" y="105.3">C10.PWM</text>
<text x="399.3" y="102.8">C9.GND</text>
<text x="400.1" y="107.7">C10.V+</text>
<text x="411.6" y="104.2">C10.1</text>
<text x="411.6" y="106.6">C10.2</text>
<text x="362.5" y="109.1">JP4.1</text>
<text x="372.3" y="110.2">V+.2</text>
<text x="397.7" y="112.6">C11.PWM</text>
<text x="398.1" y="110.2">C10.GND</text>
<text x="411.6" y="109.1">C10.3</text>
<text x="411.6" y="111.5">C11.1</text>
<text x="398.3" y="117.6">C11.GND</text>
<text x="400.3" y="115.1">C11.V+</text>
<text x="411.6" y="114">C11.2</text>
<text x="411.6" y="116.5">C11.3</text>
<text x="411.6" y="118.9">C12.1</text>
<text x="397.6" y="120">C12.PWM</text>
<text x="398.1" y="124.9">C12.GND</text>
<text x="400.1" y="122.5">C12.V+</text>
<text x="411.6" y="121.4">C12.2</text>
<text x="411.6" y="123.8">C12.3</text>
<text x="397.6" y="127.4">C13.PWM</text>
<text x="400.1" y="129.8">C13.V+</text>
<text x="411.6" y="126.3">C13.1</text>
<text x="411.6" y="128.7">C13.2</text>
<text x="411.6" y="131.2">C13.3</text>
<text x="397.6" y="134.7">C14.PWM</text>
<text x="398.1" y="132.3">C13.GND</text>
<text x="400.1" y="137.2">C14.V+</text>
<text x="411.6" y="133.6">C14.1</text>
<text x="411.6" y="136.1">C14.2</text>
<text x="397.6" y="142.1">C15.PWM</text>
<text x="398.1" y="139.7">C14.GND</text>
<text x="411.6" y="138.6">C14.3</text>
<text x="411.6" y="141">C15.1</text>
<text x="411.6" y="143.5">C15.2</text>
<text x="153.5" y="149.5">AREF</text>
<text x="154.7" y="147">SDA</text>
<text x="155" y="144.6">SCL</text>
<text x="398.1" y="147">C15.GND</text>
<text x="400.1" y="144.6">C15.V+</text>
<text x="411.6" y="145.9">C15.3</text>
<text x="154.4" y="151.9">GND</text>
<text x="155.2" y="154.4">D13</text>
<text x="82.2" y="159.4">AREF</text>
<text x="114.4" y="161.8">/RESET</text>
<text x="114.4" y="159.3">IOREF</text>
<text x="114.4" y="156.8">RESERVED</text>
<text x="155.2" y="161.8">D10</text>
<text x="155.2" y="156.8">D12</text>
<text x="155.4" y="159.3">D11</text>
<text x="369.1" y="160.7">1</text>
<text x="374.7" y="161.8">D13</text>
<text x="395.9" y="161.8">D12</text>
<text x="404.2" y="160.7">30</text>
<text x="85.5" y="164.3">13</text>
<text x="85.5" y="166.8">12</text>
<text x="92.3" y="163">GND</text>
<text x="114.4" y="166.7">5V</text>
<text x="114.4" y="164.2">3V</text>
<text x="156.4" y="166.7">D8</text>
<text x="156.4" y="164.2">D9</text>
<text x="369.1" y="163.1">2</text>
<text x="369.1" y="165.6">3</text>
<text x="374.7" y="164.2">3V3</text>
<text x="374.7" y="166.7">AREF</text>
<text x="395.9" y="166.7">D10</text>
<text x="396.1" y="164.2">D11</text>
<text x="404.2" y="165.6">28</text>
<text x="404.2" y="163.1">29</text>
<text x="35.8" y="172.9">5V</text>
<text x="35.8" y="170.5">3V3</text>
<text x="35.8" y="168">RESET</text>
<text x="85.5" y="171.7">10</text>
<text x="85.6" y="169.2">11</text>
<text x="114.4" y="171.6">GND</text>
<text x="114.4" y="169.1">GND</text>
<text x="156.4" y="171.6">D7</text>
<text x="369.1" y="168">4</text>
<text x="369.1" y="170.5">5</text>
<text x="369.1" y="172.9">6</text>
<text x="374.7" y="169.1">A0</text>
<text x="374.7" y="171.6">A1</text>
<text x="397.1" y="171.6">D8</text>
<text x="397.1" y="169.1">D9</text>
<text x="404.2" y="172.9">25</text>
<text x="404.2" y="170.5">26</text>
<text x="404.2" y="168">27</text>
<text x="26.7" y="178.9">GND</text>
<text x="26.7" y="176.5">GND</text>
<text x="86.6" y="174.2">9</text>
<text x="86.6" y="176.6">8</text>
<text x="114.4" y="178.9">A0</text>
<text x="114.4" y="174">VIN</text>
<text x="156.4" y="178.9">D4</text>
<text x="156.4" y="176.5">D5</text>
<text x="156.4" y="174">D6</text>
<text x="369.1" y="175.4">7</text>
<text x="369.1" y="177.8">8</text>
<text x="374.7" y="174">A2</text>
<text x="374.7" y="176.5">A3</text>
<text x="374.7" y="178.9">A4</text>
<text x="397.1" y="178.9">D5</text>
<text x="397.1" y="176.5">D6</text>
<text x="397.1" y="174">D7</text>
<text x="404.2" y="177.8">23</text>
<text x="404.2" y="175.4">24</text>
<text x="35.8" y="185.2">A0</text>
<text x="35.8" y="180.3">VIN</text>
<text x="86.6" y="180.3">7</text>
<text x="86.6" y="182.8">6</text>
<text x="86.6" y="185.2">5</text>
<text x="114.4" y="183.9">A2</text>
<text x="114.4" y="181.4">A1</text>
<text x="156.4" y="183.9">D2</text>
<text x="156.4" y="181.4">D3</text>
<text x="368" y="182.8">10</text>
<text x="368.1" y="185.2">11</text>
<text x="369.1" y="180.3">9</text>
<text x="374.7" y="181.4">A5</text>
<text x="374.7" y="183.9">A6</text>
<text x="397.1" y="183.9">D3</text>
<text x="397.1" y="181.4">D4</text>
<text x="404.2" y="185.2">20</text>
<text x="404.2" y="182.8">21</text>
<text x="404.2" y="180.3">22</text>
<text x="35.8" y="190.1">A2</text>
<text x="35.8" y="187.7">A1</text>
<text x="86.6" y="187.7">4</text>
<text x="86.6" y="190.1">3</text>
<text x="114.4" y="191.2">A5/SCL</text>
<text x="114.4" y="188.8">A4/SDA</text>
<text x="114.4" y="186.3">A3</text>
<text x="132.5" y="190.7" transform="rotate(-90 132.5 190.7)">GND</text>
<text x="137.5" y="190.7" transform="rotate(-90 137.5 190.7)">MOSI</text>
<text x="142.4" y="190.7" transform="rotate(-90 142.4 190.7)">5V</text>
<text x="156.4" y="188.8">D0</text>
<text x="156.4" y="186.3">D1</text>
<text x="368" y="187.7">12</text>
<text x="368" y="190.1">13</text>
<text x="374.7" y="186.3">A7</text>
<text x="374.7" y="188.8">5V</text>
<text x="374.7" y="191.2">RESET</text>
<text x="392.8" y="191.2">RESET</text>
<text x="395.1" y="188.8">GND</text>
<text x="397.1" y="186.3">D2</text>
<text x="404.2" y="190.1">18</text>
<text x="404.2" y="187.7">19</text>
<text x="35.8" y="197.5">A5</text>
<text x="35.8" y="195">A4</text>
<text x="35.8" y="192.6">A3</text>
<text x="86.6" y="192.6">2</text>
<text x="86.6" y="195">1</text>
<text x="86.6" y="197.5">0</text>
<text x="135" y="194.4" transform="rotate(-90 135 194.4)">RST</text>
<text x="139.9" y="194.6" transform="rotate(-90 139.9 194.6)">SCK</text>
<text x="144.8" y="195.6" transform="rotate(-90 144.8 195.6)">MISO</text>
<text x="368" y="192.6">14</text>
<text x="368" y="195">15</text>
<text x="374.7" y="193.7">GND</text>
<text x="374.7" y="196.1">VIN</text>
<text x="395.8" y="193.7">RX0</text>
<text x="396" y="196.1">TX1</text>
<text x="404.2" y="195">16</text>
<text x="404.2" y="192.6">17</text>
<text x="35.8" y="202.4">A7</text>
<text x="35.8" y="199.9">A6</text>
<text x="85.5" y="202.4">14</text>
<text x="35.8" y="209.8">A9</text>
<text x="35.8" y="207.3">A8</text>
<text x="85.5" y="204.9">15</text>
<text x="85.5" y="207.3">16</text>
<text x="85.5" y="209.8">17</text>
<text x="35.8" y="214.7">A11</text>
<text x="35.8" y="212.3">A10</text>
<text x="85.5" y="212.3">18</text>
<text x="85.5" y="214.7">19</text>
<text x="35.8" y="219.6">A13</text>
<text x="35.8" y="217.2">A12</text>
<text x="85.5" y="217.2">20</text>
<text x="85.5" y="219.6">21</text>
<text x="35.8" y="224.5">A15</text>
<text x="35.8" y="222.1">A14</text>
<text x="44.1" y="222.6" transform="rotate(-90 44.1 222.6)">GND</text>
<text x="45.5" y="227.5" transform="rotate(-90 45.5 227.5)">52</text>
<text x="47.9" y="227.5" transform="rotate(-90 47.9 227.5)">50</text>
<text x="50.4" y="227.5" transform="rotate(-90 50.4 227.5)">48</text>
<text x="52.8" y="227.5" transform="rotate(-90 52.8 227.5)">46</text>
<text x="55.3" y="227.5" transform="rotate(-90 55.3 227.5)">44</text>
<text x="57.7" y="227.5" transform="rotate(-90 57.7 227.5)">42</text>
<text x="60.2" y="227.5" transform="rotate(-90 60.2 227.5)">40</text>
<text x="62.7" y="227.5" transform="rotate(-90 62.7 227.5)">38</text>
<text x="65.1" y="227.5" transform="rotate(-90 65.1 227.5)">36</text>
<text x="67.6" y="227.5" transform="rotate(-90 67.6 227.5)">34</text>
<text x="70" y="227.5" transform="rotate(-90 70 227.5)">32</text>
<text x="72.5" y="227.5" transform="rotate(-90 72.5 227.5)">30</text>
<text x="74.9" y="227.5" transform="rotate(-90 74.9 227.5)">28</text>
<text x="77.4" y="227.5" transform="rotate(-90 77.4 227.5)">26</text>
<text x="79.8" y="227.5" transform="rotate(-90 79.8 227.5)">24</text>
<text x="82.3" y="227.5" transform="rotate(-90 82.3 227.5)">22</text>
<text x="45.5" y="231.9" transform="rotate(-90 45.5 231.9)">53</text>
<text x="47.9" y="231.9" transform="rotate(-90 47.9 231.9)">51</text>
<text x="50.4" y="231.9" transform="rotate(-90 50.4 231.9)">49</text>
<text x="52.8" y="231.9" transform="rotate(-90 52.8 231.9)">47</text>
<text x="55.3" y="231.9" transform="rotate(-90 55.3 231.9)">45</text>
<text x="57.7" y="231.9" transform="rotate(-90 57.7 231.9)">43</text>
<text x="60.2" y="231.9" transform="rotate(-90 60.2 231.9)">41</text>
<text x="62.7" y="231.9" transform="rotate(-90 62.7 231.9)">39</text>
<text x="65.1" y="231.9" transform="rotate(-90 65.1 231.9)">37</text>
<text x="67.6" y="231.9" transform="rotate(-90 67.6 231.9)">35</text>
<text x="70" y="231.9" transform="rotate(-90 70 231.9)">33</text>
<text x="72.5" y="231.9" transform="rotate(-90 72.5 231.9)">31</text>
<text x="74.9" y="231.9" transform="rotate(-90 74.9 231.9)">29</text>
<text x="77.4" y="231.9" transform="rotate(-90 77.4 231.9)">27</text>
<text x="79.8" y="231.9" transform="rotate(-90 79.8 231.9)">25</text>
<text x="82.3" y="231.9" transform="rotate(-90 82.3 231.9)">23</text>
<text x="92.3" y="228">GND</text>
<text x="92.3" y="230.5">GND</text>
<text x="44.1" y="239.1" transform="rotate(-90 44.1 239.1)">GND</text>
</g>
<g font-size="1.7" fill="#c90d0c">
<text x="77.8" y="195.4">Tx</text>
<text x="77.8" y="197.9">Rx</text>
<text x="76.5" y="202.8">Tx3</text>
<text x="76.5" y="205.2">Rx3</text>
<text x="76.5" y="207.7">Tx2</text>
<text x="76.5" y="210.1">Rx2</text>
<text x="76.5" y="212.6">Tx1</text>
<text x="76.5" y="215.1">Rx1</text>
<text x="76.5" y="217.5">SDA</text>
<text x="76.5" y="220">SCL</text>
</g>
</svg>
